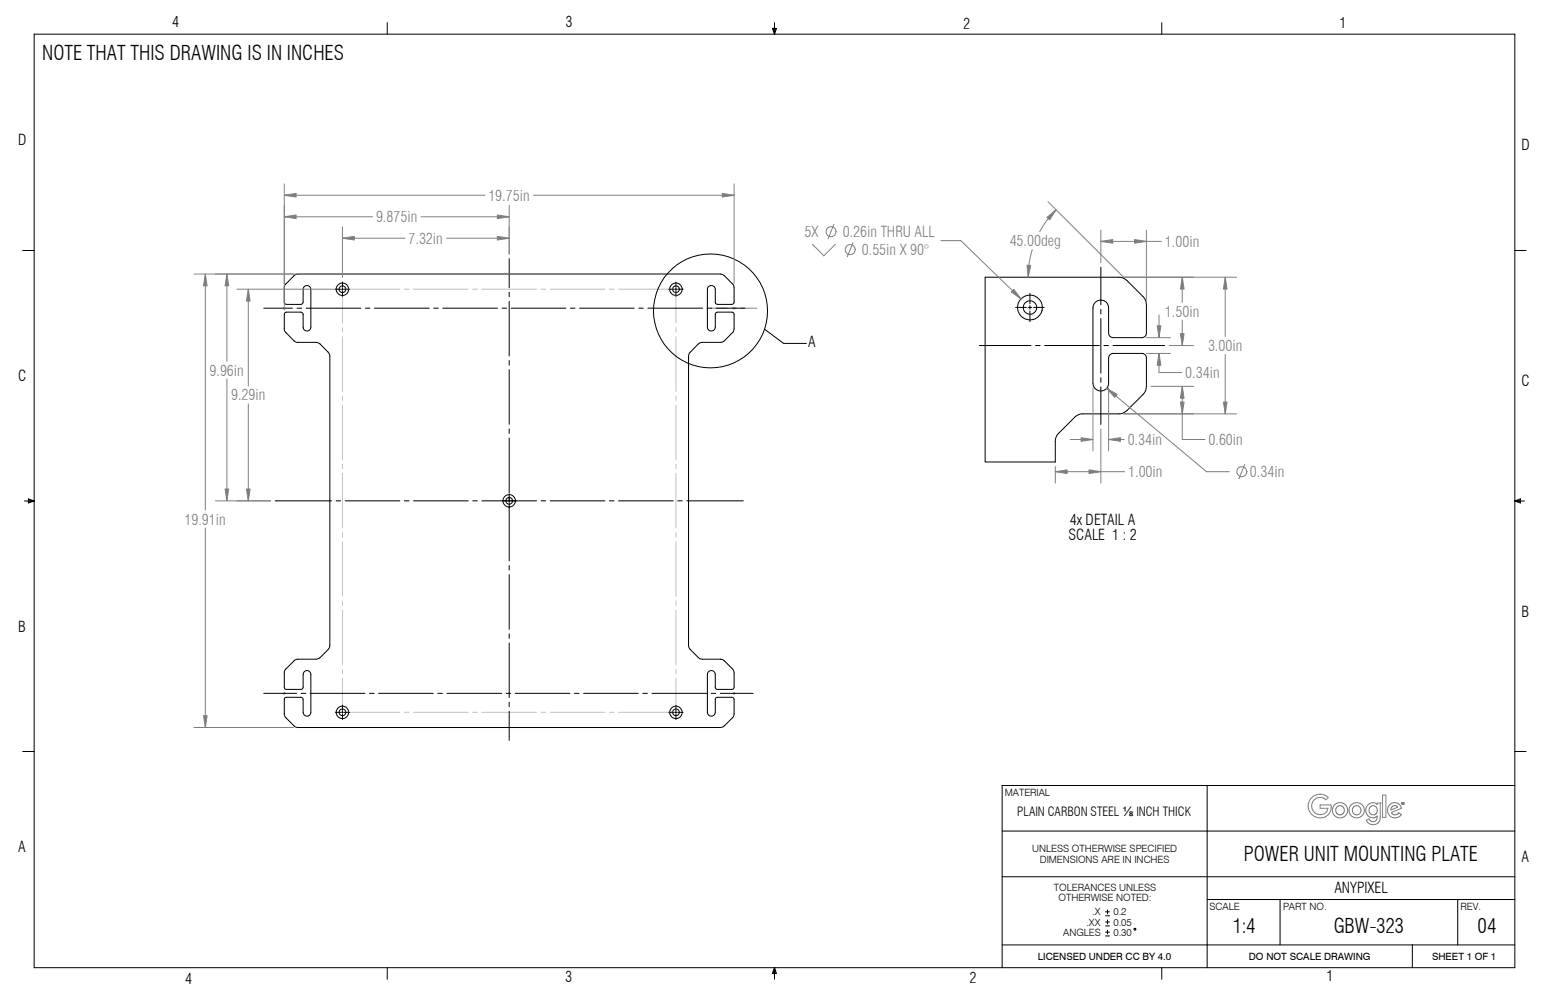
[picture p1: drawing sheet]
<svg xmlns="http://www.w3.org/2000/svg" width="432mm" height="279mm" viewBox="0 0 432 279" stroke-linecap="round" stroke-linejoin="round" font-family="sans-serif">
<g fill="none" stroke="#000" stroke-width=".28">
<path d="M9.5 9.5h412.8v260.3h-412.8zM107.9 6.3v3.2M215.3 7.9h1.2l-.6 1.6zM215.6 7.9l.3 1.6M215.9 6.3v3.2M216.2 7.9l-.3 1.6M323.8 6.3v3.2M6.3 69.8h3.2M82 76.8l1.1-.4h117.7l1.1 .5 2.6 2.6 .1 .6v4.5l-.6 .3-4.2-.1-.4-.4v-3.7a1.1 1.1 0 0 0-1.1-1.1 1.1 1.1 0 0 0-1.1 1.1v10.8a1.1 1.1 0 0 0 1.2 .8 1.1 1.1 0 0 0 1-1.1v-3.7l.4-.4 4.2-.1 .6 .3v4.5l-.1 .6-2.6 2.6-.8 .5-5.9 .1-3 2.8-.3 .7v81l.5 1 2.6 2.5 .6 .2 5.8 .1 2.9 2.7 .3 .9v4.5l-.5 .2h-4.1a.59 .59 0 0 1-.6-.6l-.1-3.8a1.1 1.1 0 0 0-1.2-.8 1.1 1.1 0 0 0-.9 1.1v10.8a1.1 1.1 0 0 0 1.2 .8 1.1 1.1 0 0 0 1-1.1v-3.7l.2-.3 .3-.2h4.1a.59 .59 0 0 1 .6 .7v4.1l-.1 .6-2.6 2.6-.9 .5h-118.1l-.7-.3-2.9-3v-4.9l.5-.3 4.4 .1 .3 .4v4a1.07 1.07 0 0 0 1.2 .8 1.07 1.07 0 0 0 1-1.1l-.1-10.8a1.07 1.07 0 0 0-1.2-.8 1.07 1.07 0 0 0-.9 1.1v3.6l-.3 .5h-4.3a.59 .59 0 0 1-.7-.6l.1-4.6 2.9-2.9 .7-.3h5.4l.6-.2 2.6-2.5 .4-1.1v-80.7l-.3-1-2.9-2.7-5.9-.1-.8-.4-2.7-2.9v-4.9l.6-.3 4.2 .1 .4 .4v4a1.08 1.08 0 0 0 1.2 .8 1.08 1.08 0 0 0 1-1.1l-.1-10.8a1.08 1.08 0 0 0-1.2-.8 1.08 1.08 0 0 0-.9 1.1v3.7l-.4 .4-4.2 .1-.6-.3v-4.9zM95.5 78.7v1.4M141.9 72.1v8.1M188.4 78.7v1.4"/>
<path d="M274.6 77.3h37.3a3.5 3.5 0 0 1 2.3 .9l4.4 4.5a3.2 3.2 0 0 1 1 2.3v7.9a1.23 1.23 0 0 1-1.3 1.2h-8a1.23 1.23 0 0 1-1.3-1.2v-7a2.18 2.18 0 0 0-2.1-2.2 2.18 2.18 0 0 0-2.2 2.2v20.9a2.18 2.18 0 0 0 2.2 2.2 2.18 2.18 0 0 0 2.1-2.2v-7a1.23 1.23 0 0 1 1.3-1.2h8a1.23 1.23 0 0 1 1.3 1.2v7.9a3.2 3.2 0 0 1-1 2.3l-4.4 4.5a3.5 3.5 0 0 1-2.3 .9h-10.1a3.2 3.2 0 0 0-2.2 .9l-4.5 4.5a3.2 3.2 0 0 0-.9 2.3v5.7h-19.6zM306.9 74.5v10.5M422.3 69.8h3.1M73.5 85.9h8M82.8 85.9h1.3M85.3 85.9h15.3M93.5 80.6h1.5M95.2 80.6h.5M95.5 80.4v.5M95.5 81.2v1.4M96 80.6h1.5M101.9 85.9h1.2"/>
<path d="M104.4 85.9h15.2M120.9 85.9h1.3M123.4 85.9h15.3M140 85.9h1.2M141.9 81.5v1.3M141.9 84v15.3M142.5 85.9h15.2M159 85.9h1.3M161.5 85.9h15.3M178.1 85.9h1.2M180.6 85.9h15.2M186.4 80.6h1.5"/>
<path d="M188.2 80.6h.5M188.4 80.4v.5M188.4 81.2v1.4M188.9 80.6h1.5M197.1 85.9h1.3M199.6 85.9h8M213.1 91.8l5.3 4h6.4M273 96.4h14.4M283.1 85.7h3M286.6 85.7h1M287.1 81.8v2.9M287.1 85.2v1"/>
<path d="M287.1 86.7v3M288.1 85.7h3M288.7 96.4h1.2M291.2 96.4h15.3M306.9 86.3v1.2M306.9 88.8v15.3M307.7 96.4h1.3M310.3 96.4h14.4M141.9 100.5v1.3M141.9 103.1v15.2M141.9 119.6v1.3M306.9 105.3v1.3"/>
<path d="M306.9 107.9v10.5M6.8 139.7h2.7M7.9 139.1l1.6 .6-1.6 .6zM7.9 139.4l1.6 .3M9.5 139.7l-1.6 .3M76.7 139.7h15.7M93.7 139.7h1.3M96.2 139.7h15.3M112.7 139.7h1.3M115.3 139.7h15.2M131.8 139.7h1.3M134.3 139.7h15.3"/>
<path d="M141.9 122.1v15.3M141.9 137.7v2.2M150.8 139.7h1.3M153.4 139.7h15.2M169.9 139.7h1.3M172.4 139.7h15.3M188.9 139.7h1.3M191.5 139.7h15.7M422.3 139.7h2.6M422.3 139.7l1.5-.6v1.2zM422.3 139.7l1.5 .3M423.8 139.4l-1.5 .3"/>
<path d="M141.9 140.2v16.2M141.9 157.7v1.3M141.9 160.2v15.3M141.9 176.7v1.3M141.9 179.3v15.2M73.5 193.3h9.2M83.9 193.3h1.3M86.5 193.3h15.2M93.5 198.6h1.5M95.2 198.6h.5M95.5 196.6v1.5M95.5 198.4v.5"/>
<path d="M95.5 199.1v1.5M96 198.6h1.5M103 193.3h1.3M105.5 193.3h15.3M122 193.3h1.3M124.6 193.3h15.2M141.1 193.3h1.3M141.9 195.8v1.3M141.9 198.3v8.2M143.6 193.3h15.3M160.1 193.3h1.3M162.7 193.3h15.2"/>
<path d="M179.2 193.3h1.3M181.7 193.3h15.3M186.4 198.6h1.5M188.2 198.6h.5M188.4 196.6v1.5M188.4 198.4v.5M188.4 199.1v1.5M188.9 198.6h1.5M198.2 193.3h1.3M200.8 193.3h9.1M6.3 209.5h3.2M336.5 219v50.8"/>
<path d="M422.3 209.5h3.1M422.3 219h-142.9v50.8M279.4 231.7h142.9M279.4 244.5h142.9M308.2 255.4h1.1M308.2 254.3h1.1M308.2 258.2h1.1M308.2 257.1h1.1M308.2 259.9h1.1M308.7 253.7v1.1M308.7 256.5v1.1M308.7 259.4v1"/>
<path d="M336.5 250.8h85.8M356.8 250.8v12.7M406.4 250.8v12.7M107.9 269.8v3.2M215.9 269.8l.3 1.6M215.9 269.8l-.3 1.6M215.9 269.8l.6 1.6h-1.2zM215.9 269.8v3.2M279.4 263.5h142.9M308.2 261h1.1M323.8 269.8v3.2M393.7 263.5v6.3"/>
<circle cx="95.5" cy="80.7" r="1.74"/>
<circle cx="95.5" cy="80.6" r=".94"/>
<circle cx="188.4" cy="80.7" r="1.74"/>
<circle cx="188.4" cy="80.6" r=".94"/>
<circle cx="198.1" cy="86.7" r="15.9"/>
<circle cx="287.1" cy="85.7" r="3.5"/>
<circle cx="287.1" cy="85.8" r="1.89"/>
<circle cx="141.9" cy="139.6" r="1.74"/>
<circle cx="141.9" cy="139.7" r=".94"/>
<circle cx="95.5" cy="198.6" r="1.74"/>
<circle cx="95.5" cy="198.6" r=".94"/>
<circle cx="188.4" cy="198.6" r="1.74"/>
<circle cx="188.4" cy="198.6" r=".94"/>
<circle cx="316.3" cy="259.1" r=".26"/>
</g>
<g fill="none" stroke="#808080" stroke-width=".28">
<path d="M79.2 51.3v35.1M79.2 54.4h56M141.9 57.3v13.6M148.7 54.4h55.9M204.6 51.3v27.7M292.1 56.3l21.2 21M294.4 58.5a26.9 26.9 0 0 0-4.6 6.1M54.1 76.4h122.9M57.2 76.4v65.8M63.2 76.4v24.3M79.2 60.5h24.6M95.5 63.2v14.2"/>
<path d="M95.5 66.4h17.4M117.3 60.5h24.6M124.5 66.4h17.4M226.5 68.1l3.2 3.2 3.2-3.2M232.5 62.6l-1.7 4M237.8 67.6l-1.6 4M262.3 67.1h5.5l16.8 16.3M287.7 69.6a26.8 26.8 0 0 0-1.1 7.7M306.9 64.1v9.1M306.9 67.3h16.9M313.2 77.3h31.5M319.6 64.1v19.6"/>
<path d="M329.6 77.3v7M341.5 77.3v16.6M66 80.6h28.2M69.2 80.6v27.1M79.1 85.9h.3M79.1 85.8l.3 .3M79.4 85.8l-.3 .3M198.3 85.9h4.4M204 85.9h1.3M204.5 85.8l.3 .3M204.6 85.8v.3M204.8 85.8l-.3 .3"/>
<path d="M206.5 85.9h4.5M319.6 94.1h6.7M319.6 98.6h6.7M323.1 98.6v5.3h6.3M323.1 87.8v6.3M325.9 96.4h6.8M329.6 89.3v7.1M341.5 98.8v16.6M63.2 105.7v34M69.2 112.6v27.1M304.7 108.1v17.6M306.9 119.6v15.1"/>
<path d="M308.5 108.3l27.8 23.2h6.4M309 108.1v17.6M313.2 115.4h31.5M320.8 107.7h11.9M329.6 107.7v14.9h6.3M60.1 139.7h15.3M294.2 131.5h19.3M294.2 130.1v4.6M298.3 122.6h6.4M309 122.6h4.4M347 129.5l-1.6 4M57.2 147.2v55.7"/>
<path d="M79.1 193.3h.3M79.1 193.2l.3 .3M79.2 193.2v.3M79.4 193.2l-.3 .3M204.5 193.3h.3M204.5 193.2l.3 .3M204.6 193.2v.3M204.8 193.2l-.3 .3M54.1 202.9h27.7M365.6 222.4l1.3-.7 1-.3 1.2 .2 1.1 .7-.6 .7-1.2-.6-1.5 .2-.9 .8-.4 1.2 .2 1.2 .6 .8 1 .5 .8 .1 1.3-.5 .7-1.3h-2.2v-.9h3.1l-.1 1.3-.8 1.5-1.3 .7h-1.3l-1.3-.4-.8-.6-.6-1.1-.2-1.4 .3-1.1zM383.8 224.3h.1M383.8 227.6h.1"/>
<path d="M383.8 224.3l-.8-.5-1.1 .2-.7 .6-.5 1 .2 1.2 .9 1 1.2 .2 .8-.4M384.8 223.9h.1M384.8 223.9v4.1l-.5 1.3-.7 .5-1.2 .2-.8-.4-.7-.7v-.2l.8-.4 .7 .8h.8l.6-.6 .1-.9M384.8 223.9h-.9v.4M385.4 221.7h.9v6.2h-.9zM387.4 224.4l1.1-.6 .8 .1 .6 .3 .8 1.2-2.8 1.2 .4 .5 .6 .1 .6-.1 .4-.5 .8 .5-.2 .2-1.3 .7h-.8l-.8-.4-.8-1.3v-1zM388.1 224.9l.9-.3 .6 .5-1.9 .7zM390.7 223.9h.2zM390.8 223.9v.3v-.3M391 223.9h.1M391 223.9v.3v-.3l.2 .3M391 223.9l.2 .3"/>
<path d="M391.2 224.2h.1M391.3 223.9h.1M391.3 223.9l-.1 .3M391.3 223.9l.1 .3v-.3l-.2 .3"/>
<circle cx="231.6" cy="64.6" r="1.4"/>
<circle cx="237" cy="69.6" r="1.42"/>
<circle cx="346.2" cy="131.5" r="1.41"/>
<circle cx="373.6" cy="225.9" r="2.13"/>
<circle cx="373.6" cy="225.9" r="1.24"/>
<circle cx="378.2" cy="225.9" r="2.14"/>
<circle cx="378.2" cy="225.9" r="1.24"/>
<circle cx="382.7" cy="225.9" r="1.22"/>
</g>
<g fill="none" stroke="#c0c0c0" stroke-width=".28">
<path d="M95.5 91.4v1.2M95.5 93.9v15.2M111.5 80.6h-16v9.5M112.7 80.6h1.3M115.3 80.6h15.2M131.8 80.6h1.3M134.3 80.6h15.3M150.8 80.6h1.3M153.4 80.6h15.2M169.9 80.6h1.3M172.4 80.6h16v9.5M188.4 91.4v1.2"/>
<path d="M188.4 93.9v15.2M95.5 110.4v1.3M95.5 112.9v15.3M188.4 110.4v1.3M188.4 112.9v15.3M95.5 129.5v1.2M95.5 132v15.2M188.4 129.5v1.2M188.4 132v15.2M95.5 148.5v1.3M95.5 151v15.3M188.4 148.5v1.3"/>
<path d="M188.4 151v15.3M95.5 167.6v1.2M95.5 170.1v15.2M188.4 167.6v1.2M188.4 170.1v15.2M95.5 189.1v9.5h16M95.5 186.6v1.3M112.7 198.6h1.3M115.3 198.6h15.2M131.8 198.6h1.3M134.3 198.6h15.3M150.8 198.6h1.3"/>
<path d="M153.4 198.6h15.2M169.9 198.6h1.3M188.4 189.1v9.5h-16M188.4 186.6v1.3"/>
</g>
<g fill="#808080" stroke="#808080" stroke-width=".28">
<path d="M69.2 80.6l.5 3.3h-1z"/>
<path d="M68.7 136.4h1l-.5 3.3z"/>
<path d="M62.7 136.4h1.1l-.6 3.3z"/>
<path d="M63.2 76.4l.6 3.3h-1.1z"/>
<path d="M56.7 199.6h1l-.5 3.3z"/>
<path d="M57.2 76.4l.5 3.3h-1z"/>
<path d="M79.2 54.4l3.3-.5v1z"/>
<path d="M201.3 53.9l3.3 .5-3.3 .5z"/>
<path d="M138.6 65.9l3.3 .5-3.3 .5z"/>
<path d="M95.5 66.4l3.3-.5v1z"/>
<path d="M138.6 59.9l3.3 .6-3.3 .5z"/>
<path d="M79.2 60.5l3.3-.6v1.1z"/>
<path d="M286.3 74h1l-.7 3.3z"/>
<path d="M291.8 60.6l2.6-2.1-1.8 2.8z"/>
<path d="M329.1 112.1h1l-.5 3.3z"/>
<path d="M329.6 107.7l.5 3.3h-1z"/>
<path d="M309 122.6l3.3-.6v1.1z"/>
<path d="M301.4 122l3.3 .6-3.3 .5z"/>
<path d="M322.6 90.8h1l-.5 3.3z"/>
<path d="M308.5 108.3l2.9 1.7-.7 .8z"/>
<path d="M323.1 98.6l.5 3.3h-1z"/>
<path d="M281.9 81.4l.7-.7 2 2.7z"/>
<path d="M306.9 67.3l3.3-.5v1z"/>
<path d="M316.3 66.8l3.3 .5-3.3 .5z"/>
<path d="M341.5 77.3l.6 3.3h-1.1z"/>
<path d="M329.6 77.3l.5 3.3h-1z"/>
<path d="M341 112.1h1.1l-.6 3.3z"/>
<path d="M329.1 93h1l-.5 3.4z"/>
<path d="M303.6 131l3.3 .5-3.3 .5z"/>
<path d="M294.2 131.5l3.3-.5v1z"/>
</g>
<g font-size="5.6">
<text x="11.8" y="16.6">NOTE THAT THIS DRAWING IS IN INCHES</text>
<text x="346.8" y="240.1">POWER UNIT MOUNTING PLATE</text>
<text x="343.7" y="260.2">1:4</text>
<text x="371.9" y="260.2">GBW-323</text>
<text x="411.9" y="260.2">04</text>
</g>
<g font-size="4.2">
<text x="48" y="7.5">4</text>
<text x="157.6" y="7.5">3</text>
<text x="268.5" y="8">2</text>
<text x="373.4" y="7.8">1</text>
<text x="5.1" y="40.3">D</text>
<text x="424.2" y="41.8">D</text>
<text x="225.3" y="96.9">A</text>
<text x="5.1" y="106.2">C</text>
<text x="424.2" y="107.7">C</text>
<text x="298.2" y="146.5">4x DETAIL A</text>
<text x="297.9" y="150.7">SCALE 1 : 2</text>
<text x="424.2" y="172">B</text>
<text x="5.1" y="176.2">B</text>
<text x="5.1" y="237.6">A</text>
<text x="424.2" y="240.3">A</text>
<text x="372" y="249">ANYPIXEL</text>
<text x="51.6" y="274.4">4</text>
<text x="157.5" y="273.7">3</text>
<text x="270.3" y="274.1">2</text>
<text x="369.8" y="273.6">1</text>
</g>
<g font-size="4.2" fill="#808080">
<text x="136.1" y="56">19.75in</text>
<text x="104.8" y="62">9.875in</text>
<text x="113.9" y="67.9">7.32in</text>
<text x="224.3" y="66.1">5X</text>
<text x="234.9" y="66.1">0.26in THRU ALL</text>
<text x="240.2" y="71.2">0.55in X 90°</text>
<text x="281.5" y="68.7">45.00deg</text>
<text x="324.7" y="68.8">1.00in</text>
<text x="324.7" y="88.3">1.50in</text>
<text x="336.8" y="97.9">3.00in</text>
<text x="58.4" y="104.7">9.96in</text>
<text x="330.4" y="105.5">0.34in</text>
<text x="64.4" y="111.7">9.29in</text>
<text x="314.4" y="124.1">0.34in</text>
<text x="336.9" y="124.1">0.60in</text>
<text x="314.5" y="133.1">1.00in</text>
<text x="348.4" y="133.1">0.34in</text>
<text x="51.4" y="146.3">19.91in</text>
</g>
<text font-size="3.5" x="283.6" y="227.5">PLAIN CARBON STEEL ⅛ INCH THICK</text>
<g font-size="2.8">
<text x="280.1" y="222">MATERIAL</text>
<text x="287.7" y="237.7">UNLESS OTHERWISE SPECIFIED</text>
<text x="289.9" y="240.5">DIMENSIONS ARE IN INCHES</text>
<text x="293.8" y="248.5">TOLERANCES UNLESS</text>
<text x="295.1" y="251.3">OTHERWISE NOTED:</text>
<text x="304.5" y="255.3">.X</text>
<text x="310.4" y="255.3">0.2</text>
<text x="337.2" y="253.7">SCALE</text>
<text x="357.7" y="253.7">PART NO.</text>
<text x="407.1" y="253.7">REV.</text>
<text x="296.4" y="260.9">ANGLES</text>
<text x="302.9" y="258.1">.XX</text>
<text x="310.4" y="260.9">0.30</text>
<text x="310.4" y="258.1">0.05</text>
<text x="289.3" y="267.7">LICENSED UNDER CC BY 4.0</text>
<text x="348.1" y="267.7">DO NOT SCALE DRAWING</text>
<text x="399.2" y="267.7">SHEET 1 OF 1</text>
</g>
</svg>
